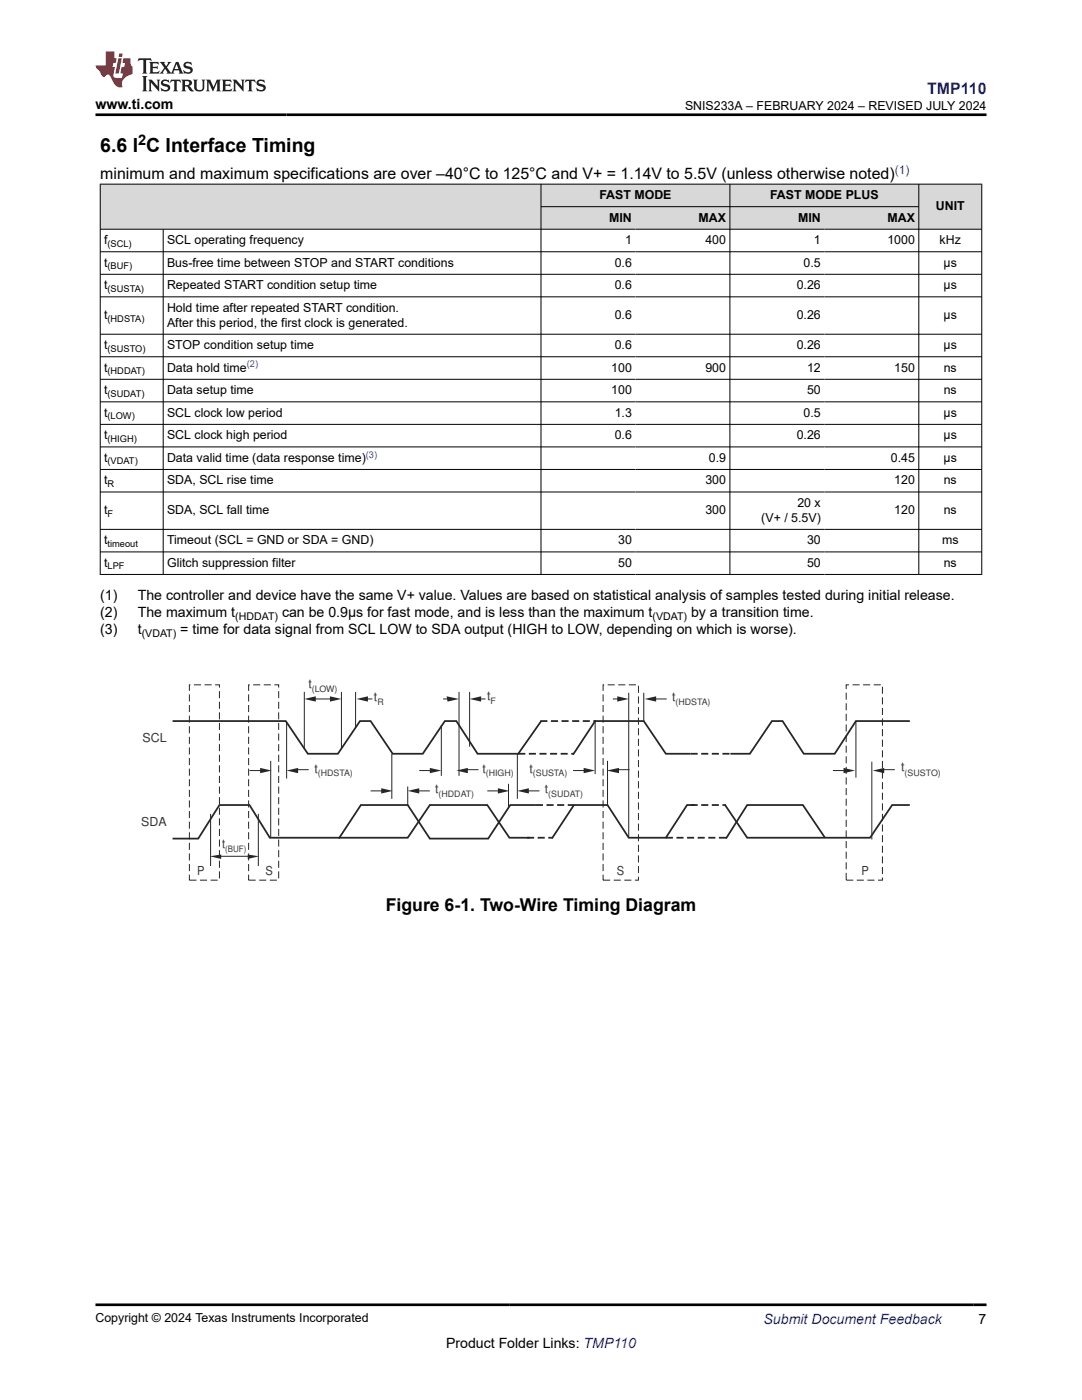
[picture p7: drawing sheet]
<svg xmlns="http://www.w3.org/2000/svg" width="216mm" height="279mm" viewBox="0 0 216 279" stroke-linecap="round" stroke-linejoin="round" font-family="sans-serif">
<g fill="#d8d8d8">
<path d="M20 36.8h175.9v4.4h-175.9z" fill-rule="evenodd"/>
<path d="M20.1 36.8h87.8v8.9h-87.8z" fill-rule="evenodd"/>
<path d="M108 36.8h37.6v4.4h-37.6z" fill-rule="evenodd"/>
<path d="M145.7 36.8h37.6v4.4h-37.6z" fill-rule="evenodd"/>
<path d="M183.4 36.8h12.4v8.9h-12.4z" fill-rule="evenodd"/>
<path d="M108 41.3h18.8v4.4h-18.8z" fill-rule="evenodd"/>
<path d="M126.8 41.3h18.8v4.4h-18.8z" fill-rule="evenodd"/>
<path d="M145.7 41.3h18.8v4.4h-18.8z" fill-rule="evenodd"/>
<path d="M164.5 41.3h18.8v4.4h-18.8z" fill-rule="evenodd"/>
</g>
<g fill="none" stroke="#000" stroke-width=".2">
<path d="M19.9 36.8h176.1M20 36.7v78M107.9 36.7v78M145.6 36.7v78M183.3 36.7v78M195.9 36.7v78M19.9 45.7h176.1M19.9 50.2h176.1M19.9 54.7h176.1M19.9 59.2h176.1M32.6 45.7v69M107.9 41.2h75.5"/>
<path d="M19.9 66.7h176.1M19.9 71.2h176.1M19.9 75.7h176.1M19.9 80.2h176.1M19.9 84.7h176.1M19.9 89.2h176.1M19.9 93.7h176.1M19.9 98.2h176.1M19.9 105.6h176.1M19.9 110.1h176.1M19.9 114.6h176.1"/>
</g>
<path d="M34.4 143.9h22.6l4.4 6.5h6l4.4-6.5h2.2l4.4 6.5h6l4.4-6.5h2.3l4.2 6.5h8.1l4.6-6.5M137.8 150.4h-4.9l-4.4-6.5h-9.7l-4.5 6.7M181.5 143.9h-10.7l-4.2 6.5h-6.2l-4.3-6.5h-2.1l-4.4 6.5h-3.9M105.7 167.2h-4.1l-4.4-6.5h-11.4l-4.4 6.5h-27.6l-4-6.5h-6l-4.2 6.7h-5.2M106.9 160.7h-5.1l-4.4 6.7h-11.6l-4.4-6.7h-9.4l-4.4 6.7M138.7 160.7h-1.6l-4.2 6.5h-7.4l-4.3-6.5h-6.7l-4.4 6.7M144.7 160.7l4.4 6.5h24.5l4.4-6.5h3.5M164.6 167.2l-4.4-6.5h-11.1l-4.2 6.7" fill="none" stroke="#242725" stroke-width=".35"/>
<path d="M103.4 150.4h11.1M107.8 143.9h11.1M137.8 150.4h7.9M105.2 167.2h4.9M106.9 160.7h7.6M132.9 167.2h12M137.8 160.7h7.1" fill="none" stroke="#242725" stroke-width=".35" stroke-dasharray="1.4 .7" stroke-linecap="butt"/>
<path d="M37.8 136.7h6v39h-6zM49.6 136.7h6v39h-6zM120.3 136.7h7.1v39h-7.1zM168.8 136.7h7.3v39h-7.3z" fill="none" stroke="#242725" stroke-width=".2" stroke-dasharray="1.4 .7" stroke-linecap="butt"/>
<g fill="none" stroke="#242725" stroke-width=".2">
<path d="M60.7 138.1v11.3M68.1 138.1v11.3M71 138.1v7.2M91.6 138.1v16.7M93.7 138.1v10.9M125.5 138.3v28.7M128.5 138.3v5.6M54 151.8v15.4M57.2 144.1v11.3M78.2 150.4v9M81.4 157v3.7M88.1 144.8v10"/>
<path d="M101.5 156.4v4.6M103.2 150.4v9M118.8 143.9v10.6M121.2 151.8v8.9M170.8 144.1v11.1M174 152v15.5M42 162.4v10.4M51.5 162.4v10.4"/>
</g>
<path d="M60.7 139.5l2.3-.5v1z" fill="#242725"/>
<path d="M62.1 139.5h4.6" fill="none" stroke="#242725" stroke-width=".2"/>
<g fill="#242725">
<path d="M65.8 139l2.3 .5-2.3 .5z"/>
<path d="M41.8 170.9l2.3-.4v.9z"/>
</g>
<path d="M43.3 170.9h7" fill="none" stroke="#242725" stroke-width=".2"/>
<g fill="#242725">
<path d="M49.4 170.5l2.3 .4-2.3 .5z"/>
<path d="M71.1 139.5l2.3-.5v1z"/>
</g>
<path d="M72.5 139.5h1.8" fill="none" stroke="#242725" stroke-width=".2"/>
<path d="M93.7 139.5l2.3-.5v1z" fill="#242725"/>
<path d="M95.1 139.5h1.8" fill="none" stroke="#242725" stroke-width=".2"/>
<path d="M89.1 139l2.5 .5-2.3 .5z" fill="#242725"/>
<path d="M88.4 139.5h1.6" fill="none" stroke="#242725" stroke-width=".2"/>
<path d="M123.2 139l2.3 .5-2.3 .5z" fill="#242725"/>
<path d="M122.3 139.5h1.7" fill="none" stroke="#242725" stroke-width=".2"/>
<path d="M128.6 139.5l2.3-.5v1z" fill="#242725"/>
<path d="M130 139.5h3" fill="none" stroke="#242725" stroke-width=".2"/>
<path d="M174.1 153.8l2.3-.5v1z" fill="#242725"/>
<path d="M175.6 153.6h2.9" fill="none" stroke="#242725" stroke-width=".2"/>
<path d="M168.3 153.3l2.3 .5-2.3 .5z" fill="#242725"/>
<path d="M166.2 153.8h3" fill="none" stroke="#242725" stroke-width=".2"/>
<path d="M121 153.8l2.5-.5v1z" fill="#242725"/>
<path d="M122.6 153.6h3" fill="none" stroke="#242725" stroke-width=".2"/>
<path d="M116.5 153.3l2.3 .5-2.3 .5z" fill="#242725"/>
<path d="M114.3 153.8h3" fill="none" stroke="#242725" stroke-width=".2"/>
<path d="M91.1 153.8l2.3-.5v1z" fill="#242725"/>
<path d="M92.5 153.6h3" fill="none" stroke="#242725" stroke-width=".2"/>
<path d="M85.8 153.3l2.3 .5-2.3 .5z" fill="#242725"/>
<path d="M83.7 153.8h3" fill="none" stroke="#242725" stroke-width=".2"/>
<path d="M57.2 153.8l2.3-.5v1z" fill="#242725"/>
<path d="M58.6 153.6h3" fill="none" stroke="#242725" stroke-width=".2"/>
<path d="M51.9 153.3l2.3 .5-2.3 .5z" fill="#242725"/>
<path d="M49.8 153.8h3" fill="none" stroke="#242725" stroke-width=".2"/>
<path d="M81.4 157.8l2.3-.5v1.1z" fill="#242725"/>
<path d="M82.8 157.8h3" fill="none" stroke="#242725" stroke-width=".2"/>
<path d="M76.1 157.3l2.3 .5-2.3 .6z" fill="#242725"/>
<path d="M74 157.8h2.9" fill="none" stroke="#242725" stroke-width=".2"/>
<path d="M103.2 157.8l2.3-.5v1.1z" fill="#242725"/>
<path d="M104.6 157.8h3" fill="none" stroke="#242725" stroke-width=".2"/>
<path d="M99.4 157.3l2.2 .5-2.2 .6z" fill="#242725"/>
<path d="M97.2 157.8h3" fill="none" stroke="#242725" stroke-width=".2"/>
<path d="M27.7 11.6l-.2 .6 .5-.2h.6v.1v2.2l-.2 .4h1l-.2-.4v-2.2v-.1h.5l.5 .2-.1-.6zM29.8 12.4l.2 .3v1.6l-.2 .4h1.9l.1-.6a1.08 1.08 0 0 1-1.3 .2v-.7h.6l.4 .2v-.7l-.4 .2h-.6v-.5l.2-.2a1 1 0 0 1 1 .3l-.1-.5zM31.8 12.4l1 1.1-1 1.2h.9l-.2-.2 .4-.8 .5 .8-.2 .2h1.6l-.2-.2 .1-.5h1l.1 .5-.1 .2h.9l-.2-.4-.8-1.9h-.5l-1 2.1-.8-1.1 .9-1h-.8l.2 .2-.5 .6-.3-.6 .1-.2zM35.2 12.8l.4 1h-.8zM36.8 12.5a.65 .65 0 0 0-.2 .7 .65 .65 0 0 0 .6 .5l.7 .1 .1 .3a.79 .79 0 0 1-.7 .4 .79 .79 0 0 1-.7-.5l.1 .7 .2-.1a.93 .93 0 0 0 1.1 0 .93 .93 0 0 0 .4-.9 1.46 1.46 0 0 0-1.2-.6l-.1-.3a1.09 1.09 0 0 1 1.2 .2l-.2-.6-.1 .1-.6-.2zM28.4 15.2l.2 .4v2.2l-.2 .4h1l-.2-.4v-2.2l.2-.4zM29.6 15.9l.2 .4v1.5l-.2 .4h.8l-.3-.4v-1.3l1.7 1.8v-2l.2-.4h-.8l.2 .2 .1 1.1-1.2-1.3zM32.3 16a.65 .65 0 0 0-.2 .8 .65 .65 0 0 0 .7 .4l.6 .2 .1 .2a.79 .79 0 0 1-.7 .4 .79 .79 0 0 1-.7-.5l.1 .7 .2-.1a.93 .93 0 0 0 1.1 .1 .93 .93 0 0 0 .4-1 1.46 1.46 0 0 0-1.2-.5l-.1-.4a1.09 1.09 0 0 1 1.2 .2l-.2-.6-.1 .1-.6-.1zM34.1 15.9l-.1 .6a.63 .63 0 0 1 .7-.3l.1 1.6-.3 .4h1l-.2-.4v-1.6a.66 .66 0 0 1 .8 .3l-.1-.6zM36.2 15.9l.2 .4v1.5l-.2 .4h.9l-.2-.2v-.7h.5l.1 .2a.79 .79 0 0 0 1.2 .6l-1-.9a.61 .61 0 0 0 .6-.6 .61 .61 0 0 0-.5-.7zM36.9 16.2h.2a.47 .47 0 0 1 .5 .1 .47 .47 0 0 1 .1 .5l-.2 .1-.6 .1zM38.5 15.9l.2 .2a2.27 2.27 0 0 0 .4 2 1.04 1.04 0 0 0 1.7-.7v-1.3l.2-.2h-.8l.2 .4v1.1a.6 .6 0 0 1-.6 .6 .6 .6 0 0 1-.6-.6v-1.1l.3-.4zM41.1 15.9l.2 .4v1.5l-.2 .4h.7l-.2-.4v-1.4l.9 1.9 .8-1.9v1.4l-.2 .4h1l-.3-.4v-1.5l.3-.4h-.8l-.7 1.5-.7-1.5zM44.3 15.9l.2 .4v1.5l-.2 .4h1.9l.1-.6a1.09 1.09 0 0 1-1.3 .2v-.7h.6l.4 .2v-.6l-.4 .2h-.6v-.6l.2-.1a1.01 1.01 0 0 1 1 .3l-.1-.6zM46.4 15.9l.3 .4v1.5l-.3 .4h.8l-.2-.4v-1.3l1.6 1.8v-2l.2-.4h-.7l.2 .2v1.1l-1.2-1.3zM49 15.9l-.1 .6a.63 .63 0 0 1 .8-.3v1.6l-.3 .4h1l-.2-.4v-1.6a.66 .66 0 0 1 .8 .3l-.1-.6zM51.4 16a.65 .65 0 0 0-.2 .8 .65 .65 0 0 0 .6 .4l.6 .2 .2 .2a.79 .79 0 0 1-.8 .4 .79 .79 0 0 1-.6-.5l.1 .7 .2-.1a.93 .93 0 0 0 1 .1 .93 .93 0 0 0 .5-1 1.46 1.46 0 0 0-1.3-.5l-.1-.4a1.09 1.09 0 0 1 1.3 .2l-.2-.6-.2 .1-.5-.1z" fill="#231f20"/>
<path d="M21.1 10.3v2.7h-2.1l.1 .4 .9 1a.95 .95 0 0 0 .9 .9 .59 .59 0 0 1 .6-.4 .59 .59 0 0 1 .5 .3l.4 .8a1.59 1.59 0 0 0 2.1 1.4 1.61 1.61 0 0 1 1-2.3l1-.3-.1-1.5a1.59 1.59 0 0 1-.4-1.7h-1.4l-.2 .9h.5l-.1 .9h-.5l-.2 .9v.3l.4 .1-.2 .9h-.6a.73 .73 0 0 1-1.1-.7l.3-1.5h-.5l.2-.9h.5l.2-.9h-.5v-1.3zM23.6 11.6l-.6 3.1h.7l.6-3.1zM23.8 10.7l-.1 .6h.7l.1-.6z" fill="#ed1c24"/>
<path d="M19 22.9h177.8M19 260.4h177.8" fill="none" stroke="#000" stroke-width=".53"/>
<text font-size="3.9" x="20" y="30.3">6.6 I C Interface Timing</text>
<text font-size="3.5" x="77" y="181.7">Figure 6-1. Two-Wire Timing Diagram</text>
<text font-size="3.2" fill="#00f" x="185" y="18.7">TMP110</text>
<text font-size="3.2" x="20" y="35.7">minimum and maximum specifications are over –40°C to 125°C and V+ = 1.14V to 5.5V (unless otherwise noted)</text>
<text font-size="2.9" x="27.6" y="29">2</text>
<g font-size="2.8">
<text x="19" y="21.8">www.ti.com</text>
<text x="20" y="119.8">(1)</text>
<text x="27.5" y="119.8">The controller and device have the same V+ value. Values are based on statistical analysis of samples tested during initial release.</text>
<text x="20" y="123.2">(2)</text>
<text x="27.5" y="123.2">The maximum t</text>
<text x="56.3" y="123.2">can be 0.9µs for fast mode, and is less than the maximum t</text>
<text x="137.9" y="123.2">by a transition time.</text>
<text x="20" y="126.6">(3)</text>
<text x="27.5" y="126.6">t</text>
<text x="36" y="126.6">= time for data signal from SCL LOW to SDA output (HIGH to LOW, depending on which is worse).</text>
<text x="89" y="269">Product Folder Links: TMP110</text>
<text x="195.3" y="264.2">7</text>
</g>
<text font-size="2.8" fill="#00f" x="152.4" y="264.2">Submit Document Feedback</text>
<g font-size="2.5">
<text x="136.7" y="21.9">SNIS233A – FEBRUARY 2024 – REVISED JULY 2024</text>
<text x="119.6" y="39.7">FAST MODE</text>
<text x="153.7" y="39.7">FAST MODE PLUS</text>
<text x="186.7" y="42">UNIT</text>
<text x="121.6" y="44.2">MIN</text>
<text x="139.4" y="44.2">MAX</text>
<text x="159.3" y="44.2">MIN</text>
<text x="177.1" y="44.2">MAX</text>
<text x="20.8" y="48.7">f</text>
<text x="20.8" y="53.2">t</text>
<text x="33.3" y="48.7">SCL operating frequency</text>
<text x="33.3" y="53.2">Bus-free time between STOP and START conditions</text>
<text x="122.7" y="53.2">0.6</text>
<text x="124.7" y="48.7">1</text>
<text x="140.8" y="48.7">400</text>
<text x="160.4" y="53.2">0.5</text>
<text x="162.4" y="48.7">1</text>
<text x="177.1" y="48.7">1000</text>
<text x="187.5" y="48.7">kHz</text>
<text x="188.3" y="53.2">µs</text>
<text x="20.8" y="57.7">t</text>
<text x="33.3" y="57.7">Repeated START condition setup time</text>
<text x="122.7" y="57.7">0.6</text>
<text x="159" y="57.7">0.26</text>
<text x="188.3" y="57.7">µs</text>
<text x="20.8" y="63.7">t</text>
<text x="33.3" y="62.2">Hold time after repeated START condition.</text>
<text x="33.3" y="65.2">After this period, the first clock is generated.</text>
<text x="122.7" y="63.7">0.6</text>
<text x="159" y="63.7">0.26</text>
<text x="188.3" y="63.7">µs</text>
<text x="20.8" y="69.7">t</text>
<text x="33.3" y="69.7">STOP condition setup time</text>
<text x="122.7" y="69.7">0.6</text>
<text x="159" y="69.7">0.26</text>
<text x="188.3" y="69.7">µs</text>
<text x="20.8" y="74.2">t</text>
<text x="33.3" y="74.2">Data hold time</text>
<text x="122" y="74.2">100</text>
<text x="140.8" y="74.2">900</text>
<text x="161" y="74.2">12</text>
<text x="178.4" y="74.2">150</text>
<text x="188.3" y="74.2">ns</text>
<text x="20.8" y="78.7">t</text>
<text x="20.8" y="83.2">t</text>
<text x="33.3" y="78.7">Data setup time</text>
<text x="33.3" y="83.2">SCL clock low period</text>
<text x="122" y="78.7">100</text>
<text x="122.7" y="83.2">1.3</text>
<text x="160.4" y="83.2">0.5</text>
<text x="161" y="78.7">50</text>
<text x="188.3" y="83.2">µs</text>
<text x="188.3" y="78.7">ns</text>
<text x="20.8" y="87.7">t</text>
<text x="33.3" y="87.7">SCL clock high period</text>
<text x="122.7" y="87.7">0.6</text>
<text x="159" y="87.7">0.26</text>
<text x="188.3" y="87.7">µs</text>
<text x="20.8" y="92.2">t</text>
<text x="33.3" y="92.2">Data valid time (data response time)</text>
<text x="141.4" y="92.2">0.9</text>
<text x="177.8" y="92.2">0.45</text>
<text x="188.3" y="92.2">µs</text>
<text x="20.8" y="96.6">t</text>
<text x="33.3" y="96.6">SDA, SCL rise time</text>
<text x="140.8" y="96.6">300</text>
<text x="159.1" y="101.1">20 x</text>
<text x="178.4" y="96.6">120</text>
<text x="188.3" y="96.6">ns</text>
<text x="20.8" y="102.6">t</text>
<text x="33.3" y="102.6">SDA, SCL fall time</text>
<text x="140.8" y="102.6">300</text>
<text x="151.9" y="104.1">(V+ / 5.5V)</text>
<text x="178.4" y="102.6">120</text>
<text x="188.3" y="102.6">ns</text>
<text x="20.8" y="108.6">t</text>
<text x="20.8" y="113.1">t</text>
<text x="33.3" y="108.6">Timeout (SCL = GND or SDA = GND)</text>
<text x="33.3" y="113.1">Glitch suppression filter</text>
<text x="123.3" y="108.6">30</text>
<text x="123.3" y="113.1">50</text>
<text x="161" y="108.6">30</text>
<text x="161" y="113.1">50</text>
<text x="188" y="108.6">ms</text>
<text x="188.3" y="113.1">ns</text>
<text x="19" y="263.9">Copyright © 2024 Texas Instruments Incorporated</text>
</g>
<g font-size="2.5" fill="#373435">
<text x="61.6" y="137.4">t</text>
<text x="74.6" y="139.9">t</text>
<text x="97.2" y="139.7">t</text>
<text x="134.1" y="140">t</text>
<text x="28.5" y="148">SCL</text>
<text x="62.7" y="154.2">t</text>
<text x="96.3" y="154.2">t</text>
<text x="105.6" y="154.2">t</text>
<text x="179.8" y="153.8">t</text>
<text x="86.8" y="158.3">t</text>
<text x="28.2" y="164.9">SDA</text>
<text x="44.3" y="169.3">t</text>
<text x="39.3" y="174.6">P</text>
<text x="53" y="174.6">S</text>
<text x="123.1" y="174.6">S</text>
<text x="171.9" y="174.6">P</text>
</g>
<text font-size="2.4" fill="#00f" x="178.5" y="34.6">(1)</text>
<text font-size="2.4" fill="#373435" x="108.7" y="158.3">t</text>
<g font-size="2.1">
<text x="46.9" y="123.7">(HDDAT)</text>
<text x="130.2" y="123.7">(VDAT)</text>
<text x="28.3" y="127.1">(VDAT)</text>
</g>
<g font-size="1.9">
<text x="21.5" y="49.2">(SCL)</text>
<text x="21.5" y="53.7">(BUF)</text>
<text x="21.5" y="58.2">(SUSTA)</text>
<text x="21.5" y="64.2">(HDSTA)</text>
<text x="21.5" y="70.2">(SUSTO)</text>
<text x="21.5" y="74.7">(HDDAT)</text>
<text x="21.5" y="79.2">(SUDAT)</text>
<text x="21.5" y="83.6">(LOW)</text>
<text x="21.5" y="88.1">(HIGH)</text>
<text x="21.5" y="92.6">(VDAT)</text>
<text x="21.5" y="97.1">R</text>
<text x="21.5" y="103.1">F</text>
<text x="21.5" y="109.1">timeout</text>
<text x="21.5" y="113.6">LPF</text>
</g>
<g font-size="1.9" fill="#00f">
<text x="49.3" y="73.3">(2)</text>
<text x="73" y="91.3">(3)</text>
</g>
<g font-size="1.8" fill="#373435">
<text x="62.2" y="138.1">(LOW)</text>
<text x="75.3" y="140.6">R</text>
<text x="97.9" y="140.4">F</text>
<text x="134.8" y="140.7">(HDSTA)</text>
<text x="63.4" y="154.9">(HDSTA)</text>
<text x="97" y="154.9">(HIGH)</text>
<text x="106.3" y="154.9">(SUSTA)</text>
<text x="180.5" y="154.8">(SUSTO)</text>
<text x="87.5" y="159">(HDDAT)</text>
<text x="109.4" y="159">(SUDAT)</text>
<text x="44.9" y="170">(BUF)</text>
</g>
</svg>
